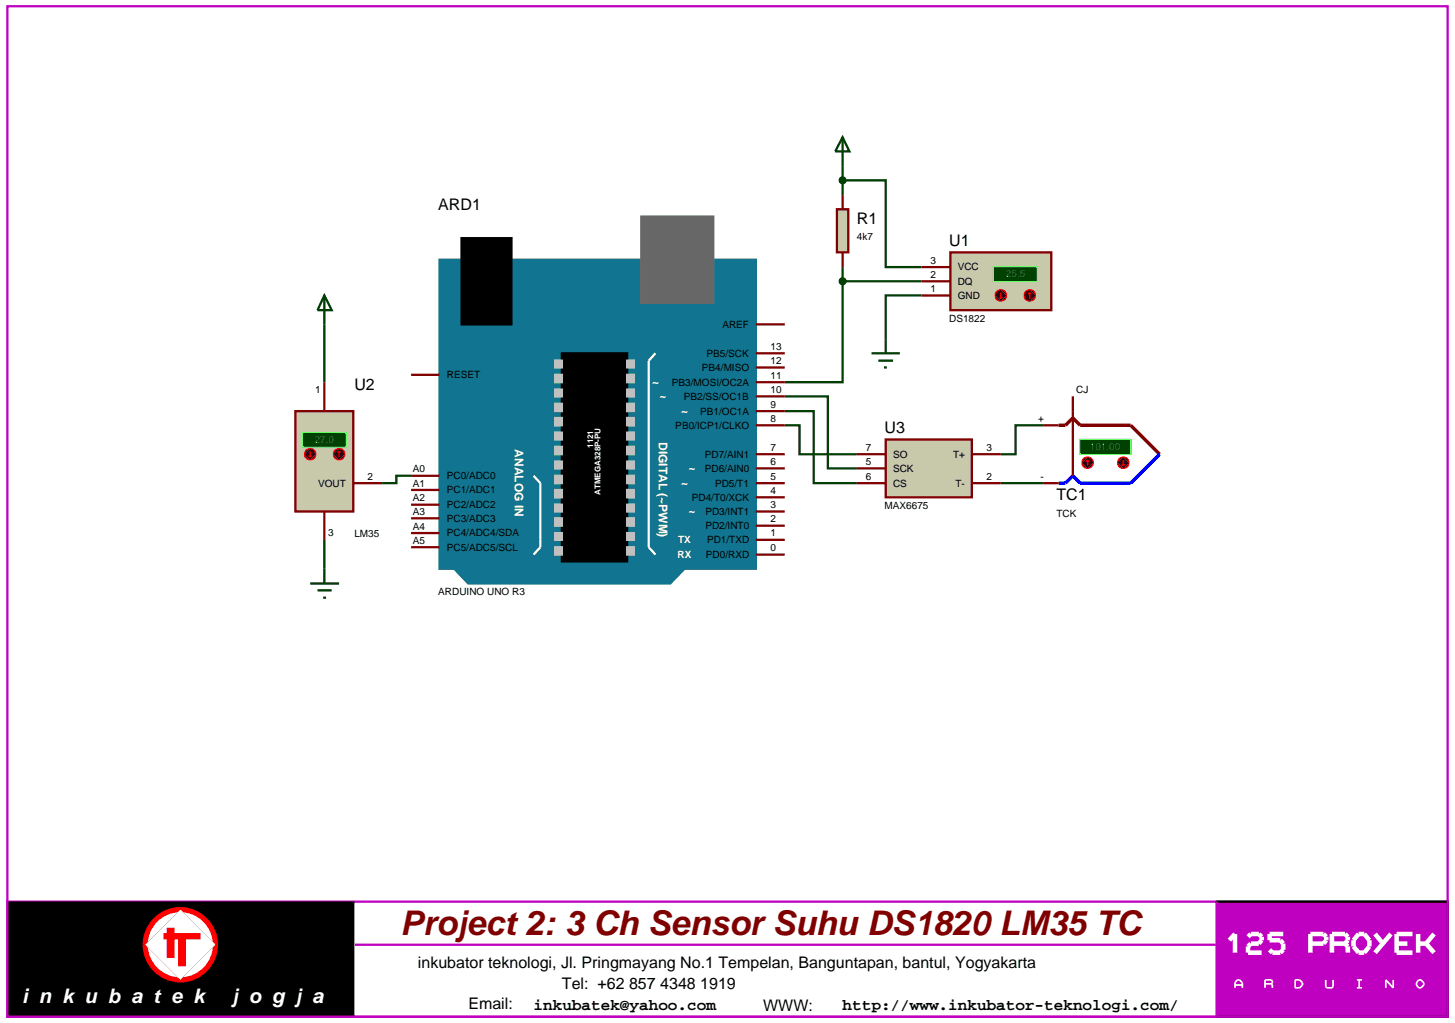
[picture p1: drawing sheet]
<svg xmlns="http://www.w3.org/2000/svg" width="257mm" height="180mm" viewBox="0 0 257 180" stroke-linecap="round" stroke-linejoin="round" font-family="sans-serif">
<g fill="none" stroke="#004000" stroke-width=".4">
<path d="M148.6 31.8h7.6v15.3h6.3M148.6 29.3v5.1M57.2 57.2v10.2M148.6 49.6v17.8h-10.2M148.6 47.1v2.5M148.6 49.6h13.9M162.5 52.1h-6.3v7.7M138.4 75h2.6v5.1h10.1M138.4 69.9h7.6v12.7h5.1M138.4 72.5h5.1v12.7h7.6M184.1 75h-5v5.1h-2.6M57.2 95.2v5.1"/>
<path d="M72.5 83.9h-2.6v1.3h-2.5M176.5 85.2h7.6"/>
</g>
<g fill="#117491" stroke="#117491" stroke-width=".4">
<path d="M80.1 100.3h40.6l-2.5 2.6h-35.6z"/>
<path d="M77.5 45.8h55.8v54.5h-55.8z"/>
</g>
<path d="M113.1 38.2h12.7v15.2h-12.7z" fill="#686767" stroke="#686767" stroke-width=".4"/>
<path d="M81.4 42h8.8v15.2h-8.8zM99.1 62.3h11.5v36.7h-11.5z" fill="#000" stroke="#000" stroke-width=".4"/>
<path d="M115.6 62.3l-1.2 1.3v32.9l1.2 1.3M94.1 83.9l1.2 1.3v11.3l-1.2 1.3" fill="none" stroke="#fff" stroke-width=".4"/>
<g fill="#c0c0c0" stroke="#c0c0c0" stroke-width=".4">
<path d="M110.6 63.6h1.2v1.2h-1.2z"/>
<path d="M110.6 66.1h1.2v1.3h-1.2z"/>
<path d="M110.6 68.7h1.2v1.2h-1.2z"/>
<path d="M110.6 71.2h1.2v1.3h-1.2z"/>
<path d="M110.6 73.7h1.2v1.3h-1.2z"/>
<path d="M110.6 76.3h1.2v1.2h-1.2z"/>
<path d="M110.6 78.8h1.2v1.3h-1.2z"/>
<path d="M110.6 81.4h1.2v1.2h-1.2z"/>
<path d="M110.6 83.9h1.2v1.3h-1.2z"/>
<path d="M110.6 86.4h1.2v1.3h-1.2z"/>
<path d="M110.6 89h1.2v1.2h-1.2z"/>
<path d="M110.6 91.4h1.2v1.3h-1.2z"/>
<path d="M110.6 94h1.2v1.2h-1.2z"/>
<path d="M110.6 96.5h1.2v1.3h-1.2z"/>
<path d="M97.9 63.6h1.2v1.2h-1.2z"/>
<path d="M97.9 66.1h1.2v1.3h-1.2z"/>
<path d="M97.9 68.7h1.2v1.2h-1.2z"/>
<path d="M97.9 71.2h1.2v1.3h-1.2z"/>
<path d="M97.9 73.7h1.2v1.3h-1.2z"/>
<path d="M97.9 76.3h1.2v1.2h-1.2z"/>
<path d="M97.9 78.8h1.2v1.3h-1.2z"/>
<path d="M97.9 81.4h1.2v1.2h-1.2z"/>
<path d="M97.9 83.9h1.2v1.3h-1.2z"/>
<path d="M97.9 86.4h1.2v1.3h-1.2z"/>
<path d="M97.9 89h1.2v1.2h-1.2z"/>
<path d="M97.9 91.4h1.2v1.3h-1.2z"/>
<path d="M97.9 94h1.2v1.2h-1.2z"/>
<path d="M97.9 96.5h1.2v1.3h-1.2z"/>
</g>
<g fill="none" stroke="#800000" stroke-width=".4">
<path d="M133.3 57.2h5.1M72.5 66.1h5M133.3 75h5.1M133.3 72.5h5.1M133.3 69.9h5.1M133.3 67.4h5.1M133.3 64.8h5.1M133.3 62.3h5.1M72.5 96.5h5M72.5 94h5M72.5 91.4h5M72.5 89h5"/>
<path d="M72.5 86.4h5M72.5 83.9h5M133.3 97.8h5.1M133.3 95.2h5.1M133.3 92.7h5.1M133.3 90.2h5.1M133.3 87.7h5.1M133.3 85.2h5.1M133.3 82.6h5.1M133.3 80.1h5.1"/>
</g>
<path d="M167.6 44.5h17.8v10.2h-17.8z" fill="#c8c8aa" stroke="#800000" stroke-width=".4"/>
<path d="M175.2 47.1h7.7v2.5h-7.7z" fill="#004000" stroke="#0f0" stroke-width=".2"/>
<path d="M162.5 49.6h5.1M162.5 47.1h5.1M162.5 52.1h5.1" fill="none" stroke="#800000" stroke-width=".4"/>
<path d="M180.9 51.4l.7-.3-1 1zM181.6 51.1a.94 .94 0 0 1 1 1zM182.6 52.1a.94 .94 0 0 1-1 1zM180.6 52.1l1 1a.94 .94 0 0 1-1-1z" fill="#400000" stroke="#f00" stroke-width=".2"/>
<path d="M181.6 51.1l1 1-1 1-1-1z" fill="#400000"/>
<path d="M181.6 51.6l-.3 .3M181.6 51.6l.2 .3M181.6 51.6v1.1" fill="none" stroke="#f00" stroke-width=".2"/>
<path d="M175.8 51.4l.7-.3-1 1zM176.5 51.1a.94 .94 0 0 1 1 1zM177.5 52.1a.94 .94 0 0 1-1 1zM175.5 52.1l1 1a.94 .94 0 0 1-1-1z" fill="#400000" stroke="#f00" stroke-width=".2"/>
<path d="M176.5 51.1l1 1-1 1-1-1z" fill="#400000"/>
<path d="M176.3 52.4l.2 .3M176.5 51.6v1.1M176.8 52.4l-.3 .3" fill="none" stroke="#f00" stroke-width=".2"/>
<path d="M147.6 36.9h2v7.6h-2z" fill="#c8c8aa" stroke="#800000" stroke-width=".4"/>
<path d="M148.6 34.4v2.5M148.6 44.5v2.6" fill="none" stroke="#800000" stroke-width=".4"/>
<path d="M148.6 24.2l1.2 2.5h-2.5zM148.6 24.2v5.1" fill="none" stroke="#004000" stroke-width=".4"/>
<path d="M148.3 31.4l.3-.1-.5 .5zM148.6 31.3l.3 .1 .2 .4zM148.6 32.3l.5-.5-.2 .4zM148.1 31.8l.5 .5-.3-.1z" fill="#004000" stroke="#004000" stroke-width=".4"/>
<path d="M148.6 31.3l.5 .5-.5 .5-.5-.5z" fill="#004000"/>
<path d="M156.2 59.8v2.5M153.7 62.3h5M154.9 63.6h2.6M155.9 64.8h.5" fill="none" stroke="#004000" stroke-width=".4"/>
<path d="M52.1 72.5h10.2v17.7h-10.2z" fill="#c8c8aa" stroke="#800000" stroke-width=".4"/>
<path d="M53.4 76.3h7.6v2.5h-7.6z" fill="#004000" stroke="#0f0" stroke-width=".2"/>
<path d="M57.2 67.4v5.1M57.2 90.2v5M62.3 85.2h5.1" fill="none" stroke="#800000" stroke-width=".4"/>
<path d="M59.1 79.4l.7-.3-1 1zM59.8 79.1a.94 .94 0 0 1 1 1zM60.8 80.1a.94 .94 0 0 1-1 1zM58.8 80.1l1 1a.94 .94 0 0 1-1-1z" fill="#400000" stroke="#f00" stroke-width=".2"/>
<path d="M58.8 80.1l1-1 1 1-1 1z" fill="#400000"/>
<path d="M59.8 79.6l-.3 .2M59.8 79.6l.2 .2M59.8 79.6v1" fill="none" stroke="#f00" stroke-width=".2"/>
<path d="M54 79.4l.7-.3-1 1zM54.7 79.1a.94 .94 0 0 1 1 1zM54.7 81.1l1-1a.94 .94 0 0 1-1 1zM53.7 80.1l1 1a.94 .94 0 0 1-1-1z" fill="#400000" stroke="#f00" stroke-width=".2"/>
<path d="M53.7 80.1l1-1 1 1-1 1z" fill="#400000"/>
<path d="M54.7 79.6v1M54.4 80.3l.3 .3M54.9 80.3l-.2 .3" fill="none" stroke="#f00" stroke-width=".2"/>
<path d="M57.2 52.1l1.3 2.6h-2.5zM57.2 52.1v5.1M54.7 102.9h5.1M56 104.1h2.5M57 105.4h.5M57.2 100.3v2.6" fill="none" stroke="#004000" stroke-width=".4"/>
<path d="M156.2 77.5h15.2v10.2h-15.2z" fill="#c8c8aa" stroke="#800000" stroke-width=".4"/>
<path d="M151.1 85.2h5.1M151.1 80.1h5.1M151.1 82.6h5.1M171.4 85.2h5.1M171.4 80.1h5.1" fill="none" stroke="#800000" stroke-width=".4"/>
<path d="M148.2 49.3l.4-.2-.5 .5zM148.6 49.1l.3 .1 .2 .4zM149.1 49.6l-.1 .3-.4 .2zM148.1 49.6l.5 .5-.4-.2z" fill="#004000" stroke="#004000" stroke-width=".4"/>
<path d="M148.1 49.6l.5-.5 .5 .5-.5 .5z" fill="#004000"/>
<path d="M186.7 75h1.2l1.3-1.3 1.3 1.3h8.9l5.1 5.1" fill="none" stroke="#800000" stroke-width=".6" stroke-linecap="butt"/>
<path d="M204.5 80.1l-5.1 5.1h-8.9l-1.3-1.3-1.3 1.3h-1.2" fill="none" stroke="#00f" stroke-width=".6" stroke-linecap="butt"/>
<path d="M189.2 72.5v11.4" fill="none" stroke="#800000" stroke-width=".4"/>
<path d="M190.5 77.5h8.9v2.6h-8.9z" fill="#004000" stroke="#0f0" stroke-width=".2"/>
<path d="M184.1 75h2.6M189.2 69.9v2.6M184.1 85.2h2.6" fill="none" stroke="#800000" stroke-width=".4"/>
<path d="M191.1 80.9l.7-.3-1 1zM191.8 80.6a.94 .94 0 0 1 1 1zM191.8 82.6l1-1a.94 .94 0 0 1-1 1zM190.8 81.6l1 1a.94 .94 0 0 1-1-1z" fill="#400000" stroke="#f00" stroke-width=".2"/>
<path d="M190.8 81.6l1-1 1 1-1 1z" fill="#400000"/>
<path d="M191.8 81.1l.2 .3M191.8 81.1l-.3 .3M191.8 81.1v1" fill="none" stroke="#f00" stroke-width=".2"/>
<path d="M197.4 80.9l.7-.3-1 1zM198.1 80.6a.94 .94 0 0 1 1 1zM199.1 81.6a.94 .94 0 0 1-1 1zM197.1 81.6l1 1a.94 .94 0 0 1-1-1z" fill="#400000" stroke="#f00" stroke-width=".2"/>
<path d="M198.1 80.6l1 1-1 1-1-1z" fill="#400000"/>
<path d="M197.8 81.9l.3 .2M198.1 81.1v1M198.4 81.9l-.3 .2" fill="none" stroke="#f00" stroke-width=".2"/>
<path d="M1.3 159h254v20.3h-254z" fill="#fff" stroke="#c000c0" stroke-width=".4"/>
<path d="M214.6 159h40.7v20.3h-40.7z" fill="#c000c0" stroke="#000" stroke-width=".4"/>
<path d="M62.3 159v20.3" fill="none" stroke="#000" stroke-width=".4"/>
<path d="M214.6 159v20.3M62.6 166.6h151.8" fill="none" stroke="#c000c0" stroke-width=".4"/>
<g fill="none" stroke="#fff" stroke-width=".8" stroke-linecap="butt">
<path d="M216.8 165.8l1-1.1v3.3M220.1 165.2l.5-.5h1.4l.5 .5v.6l-.5 .6h-1.4l-.5 .5v1.1h2.4M226.3 164.7h-2.4v1.1h1.9l.5 .6v1.1l-.5 .5h-1.4l-.5-.5M231.1 166.4h2.3l.5-.6v-.6l-.5-.5h-2.3v3.3M234.9 166.4h2.3M237.2 166.4l.5-.6v-.6l-.5-.5h-2.3v3.3M237.2 166.4l.5 .5v1.1M239.6 164.7h1l.9 1.1v1.1l-.9 1.1h-1l-.9-1.1v-1.1zM242.5 164.7l1.4 1.7M245.3 164.7l-2.8 3.3M246.3 166.4h1.9M249.1 164.7h-2.8v3.3h2.8"/>
<path d="M250.1 166.4h1.4M250.1 164.7v3.3M251.5 166.4l1.4 1.6M252.9 164.7l-1.4 1.7"/>
</g>
<path d="M217.8 174.2v-.9l.4-.5h.4l.5 .5v.9M217.8 173.7h1.3M223.1 173.5h1.1M224.2 173.5l.2-.2v-.3l-.2-.2h-1.1v1.4M224.2 173.5l.2 .2v.5M228.4 172.8h.8l.5 .5v.4l-.5 .5h-.8zM233.8 172.8v1.2l.2 .2h.9l.2-.2v-1.2M239.3 172.8h.9M239.3 174.2h.9M239.7 172.8v1.4M245.7 172.8v1.4l-1.3-1.4v1.4M250.2 172.8h.4l.5 .5v.4l-.5 .5h-.4l-.4-.5v-.4z" fill="none" stroke="#fff" stroke-width=".3"/>
<path d="M1.6 159.2h60.5v19.9h-60.5z" fill="#000" stroke="#000" stroke-width=".4"/>
<path d="M27.4 162.2a6.2 6.2 0 0 1 4.4-1.8l-6.2 6.2a6.2 6.2 0 0 1 1.8-4.4zM31.8 160.4a6.2 6.2 0 0 1 6.2 6.2zM31.8 172.8l6.2-6.2a6.2 6.2 0 0 1-6.2 6.2zM25.6 166.6l6.2 6.2a6.2 6.2 0 0 1-6.2-6.2z" fill="#fff" stroke="#f00" stroke-width=".9" stroke-linecap="butt"/>
<path d="M31.8 160.4l6.2 6.2-6.2 6.2-6.2-6.2z" fill="#fff"/>
<path d="M28.8 165.1h6.6" fill="none" stroke="#f00" stroke-width="1.1" stroke-linecap="butt"/>
<path d="M30.1 163.6v5.3M32.1 165.3v5.1" fill="none" stroke="#f00" stroke-width="1.4" stroke-linecap="butt"/>
<path d="M1.3 1.1h254v178.2h-254z" fill="none" stroke="#c000c0" stroke-width=".4"/>
<text font-size="6" fill="#800000" x="70.6" y="164.8">Project 2: 3 Ch Sensor Suhu DS1820 LM35 TC</text>
<g font-size="3.5" fill="#fff">
<text x="3.9" y="176.9">i n k u b a t e k</text>
<text x="41" y="176.9">j o g j a</text>
</g>
<g font-size="2.8">
<text x="77.3" y="37.1">ARD1</text>
<text x="151.1" y="39.5">R1</text>
<text x="167.4" y="43.4">U1</text>
<text x="62.5" y="68.8">U2</text>
<text x="156" y="76.4">U3</text>
<text x="186.3" y="88.3">TC1</text>
<text x="73.7" y="170.7">inkubator teknologi, Jl. Pringmayang No.1 Tempelan, Banguntapan, bantul, Yogyakarta</text>
<text x="82.6" y="178">Email:</text>
<text x="94.1" y="178">inkubatek@yahoo.com</text>
<text x="99.1" y="174.5">Tel: +62 857 4348 1919</text>
<text x="134.6" y="178.3">WWW:</text>
<text x="148.6" y="178">http://www.inkubator-teknologi.com/</text>
</g>
<g font-size="2.1" fill="#fff">
<text x="115" y="68">~</text>
<text x="116.3" y="70.5">~</text>
<text x="116.2" y="77.9" transform="rotate(90 116.2 77.9)">DIGITAL (~PWM)</text>
<text x="120.1" y="73.1">~</text>
<text x="90.8" y="79.2" transform="rotate(90 90.8 79.2)">ANALOG IN</text>
<text x="121.4" y="83.2">~</text>
<text x="120.1" y="85.8">~</text>
<text x="121.4" y="90.8">~</text>
</g>
<g font-size="1.8">
<text x="151.1" y="42.3">4k7</text>
<text x="164.1" y="46.5">3</text>
<text x="168.9" y="47.7">VCC</text>
<text x="164.1" y="49">2</text>
<text x="164.1" y="51.5">1</text>
<text x="168.9" y="50.2">DQ</text>
<text x="168.9" y="52.7">GND</text>
<text x="127.4" y="57.8">AREF</text>
<text x="167.4" y="56.7">DS1822</text>
<text x="123.8" y="65.4">PB4/MISO</text>
<text x="124.6" y="62.9">PB5/SCK</text>
<text x="135.9" y="64.2">12</text>
<text x="135.9" y="61.7">13</text>
<text x="55.6" y="69.3">1</text>
<text x="78.8" y="66.7">RESET</text>
<text x="118.5" y="68">PB3/MOSI/OC2A</text>
<text x="120.6" y="70.5">PB2/SS/OC1B</text>
<text x="135.9" y="71.9">9</text>
<text x="135.9" y="69.3">10</text>
<text x="135.9" y="66.8">11</text>
<text x="189.8" y="69.3">CJ</text>
<text x="119.1" y="75.6">PB0/ICP1/CLKO</text>
<text x="123.5" y="73.1">PB1/OC1A</text>
<text x="135.9" y="74.4">8</text>
<text x="183.1" y="74.4">+</text>
<text x="72.8" y="83.3">A0</text>
<text x="124.3" y="83.2">PD6/AIN0</text>
<text x="124.3" y="80.7">PD7/AIN1</text>
<text x="135.9" y="82">6</text>
<text x="135.9" y="79.5">7</text>
<text x="152.7" y="79.5">7</text>
<text x="152.7" y="82">5</text>
<text x="157.5" y="80.7">SO</text>
<text x="157.5" y="83.2">SCK</text>
<text x="168.1" y="80.7">T+</text>
<text x="174" y="79.5">3</text>
<text x="56.1" y="85.8">VOUT</text>
<text x="64.8" y="84.6">2</text>
<text x="72.8" y="88.4">A2</text>
<text x="72.8" y="85.8">A1</text>
<text x="78.8" y="89.6">PC2/ADC2</text>
<text x="78.8" y="87">PC1/ADC1</text>
<text x="78.8" y="84.5">PC0/ADC0</text>
<text x="122" y="88.3">PD4/T0/XCK</text>
<text x="126.1" y="85.8">PD5/T1</text>
<text x="135.9" y="89.6">3</text>
<text x="135.9" y="87.1">4</text>
<text x="135.9" y="84.6">5</text>
<text x="152.7" y="84.6">6</text>
<text x="156" y="89.7">MAX6675</text>
<text x="157.5" y="85.8">CS</text>
<text x="168.5" y="85.8">T-</text>
<text x="174" y="84.6">2</text>
<text x="183.5" y="84.6">-</text>
<text x="57.9" y="94.5">3</text>
<text x="62.5" y="94.7">LM35</text>
<text x="72.8" y="95.9">A5</text>
<text x="72.8" y="93.4">A4</text>
<text x="72.8" y="90.8">A3</text>
<text x="78.8" y="94.6">PC4/ADC4/SDA</text>
<text x="78.8" y="92">PC3/ADC3</text>
<text x="124.4" y="93.3">PD2/INT0</text>
<text x="124.4" y="90.8">PD3/INT1</text>
<text x="124.7" y="95.8">PD1/TXD</text>
<text x="135.9" y="94.6">1</text>
<text x="135.9" y="92.1">2</text>
<text x="186.3" y="91.1">TCK</text>
<text x="78.8" y="97.1">PC5/ADC5/SCL</text>
<text x="124.5" y="98.4">PD0/RXD</text>
<text x="135.9" y="97.2">0</text>
<text x="77.3" y="104.9">ARDUINO UNO R3</text>
</g>
<g font-size="1.8" fill="#0f0">
<text x="177.4" y="48.9">25.5</text>
<text x="55.5" y="78.1">27.0</text>
<text x="192.2" y="79.4">101.00</text>
</g>
<g font-size="1.8" fill="#fff">
<text x="119.6" y="95.8">TX</text>
<text x="119.5" y="98.4">RX</text>
</g>
<g font-size="1.4" fill="#fff">
<text x="104.6" y="79" transform="rotate(-90 104.6 79)">1121</text>
<text x="105.9" y="87.3" transform="rotate(-90 105.9 87.3)">ATMEGA328P-PU</text>
</g>
</svg>
